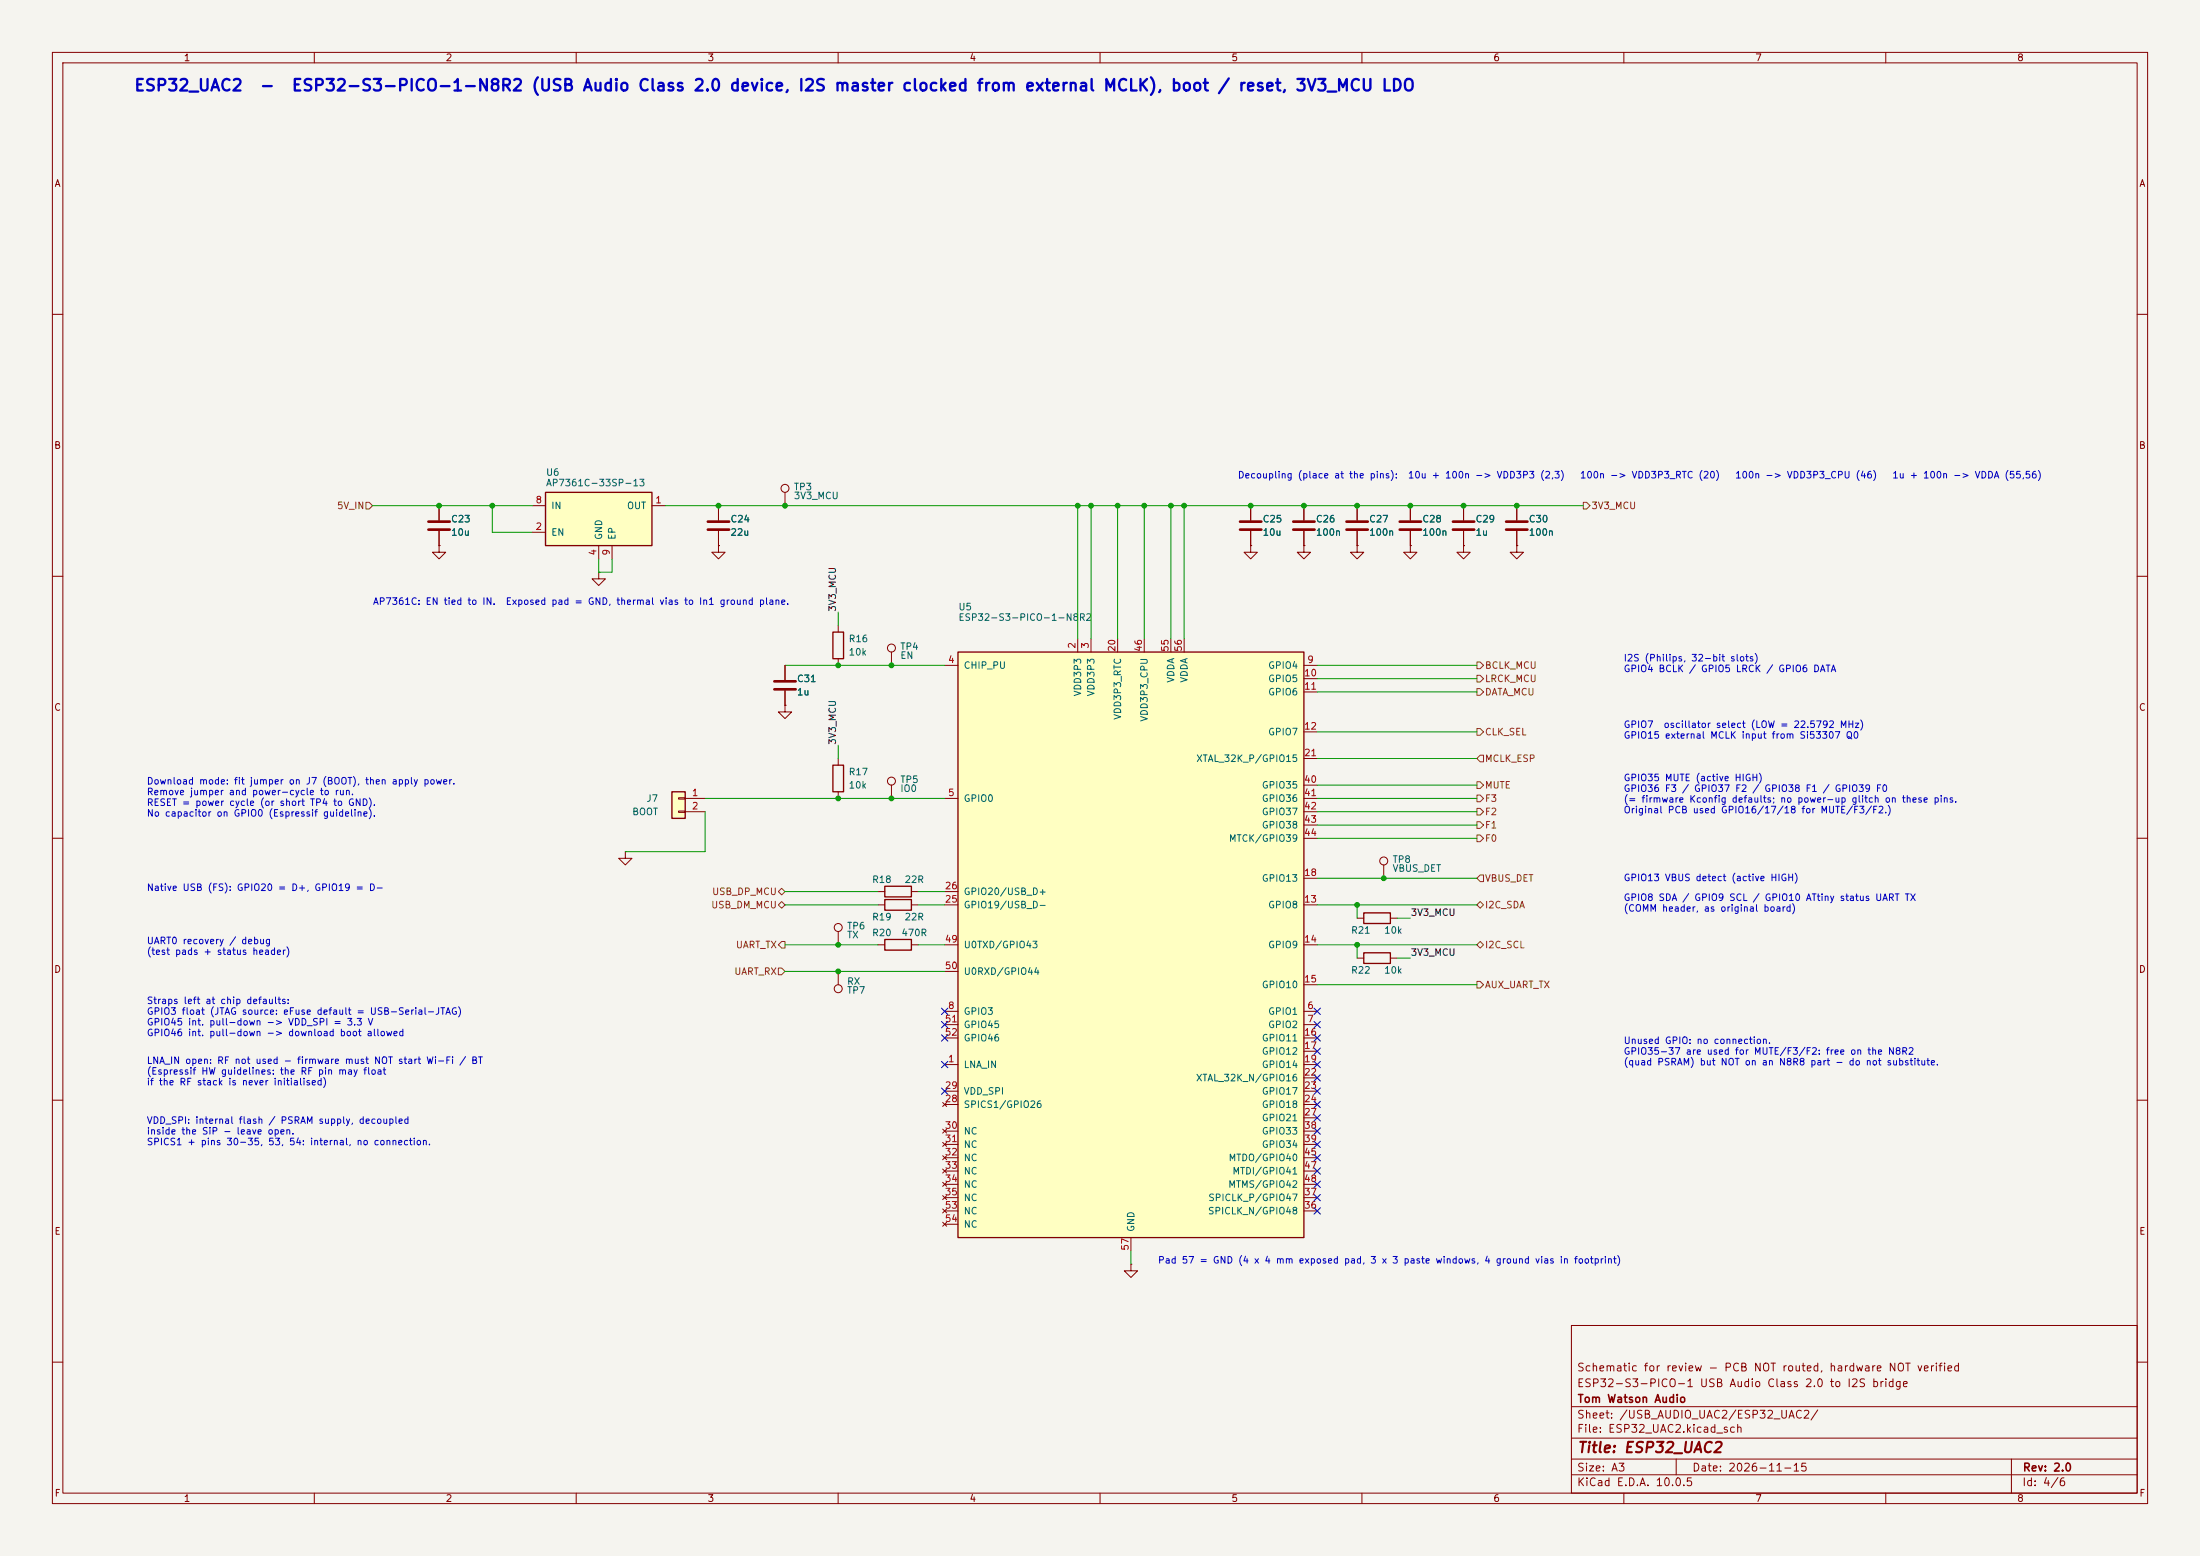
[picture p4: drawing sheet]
<svg xmlns="http://www.w3.org/2000/svg" width="420mm" height="297mm" viewBox="0 0 420 297" stroke-linecap="round" stroke-linejoin="round" font-family="sans-serif">
<path d="M0 0h420v297h-420z" fill="#f5f4ef" stroke="#f5f4ef" stroke-width=".19"/>
<g fill="none" stroke="#840000" stroke-width=".19">
<path d="M10 10h400v277h-400zM12 12h396v273h-396zM60 10v2M110 10v2M160 10v2M210 10v2M260 10v2M310 10v2M360 10v2M10 60h2M408 60h2M83.8 96.5v2.8"/>
<path d="M238.8 96.5v2.8M269.2 96.5v2.8M10 110h2M83.8 104.1v1.3h1.3l-1.3 1.3-1.3-1.3h1.3M83.8 104.1h.1M83.8 101.3v2.8M238.8 101.3v2.8M269.2 104.1v1.3h1.3l-1.3 1.3-1.2-1.3h1.2M269.2 104.1h.1M269.2 101.3v2.8M279.4 104.1v1.3h1.3l-1.3 1.3-1.3-1.3h1.3M279.4 104.1h.1"/>
<path d="M408 110h2M10 160h2M408 160h2M259.1 175.3h1.2M264.2 165.1v2.5M265.4 175.3h1.3M259.1 182.9h1.2M265.4 182.9h1.3M10 210h2M408 210h2M300 253h108v32h-108zM10 260h2"/>
<path d="M300 278.5h108M300 274.5h108M300 268.5h108M320 278.5v3M384 278.5v6.5M408 260h2M60 285v2M110 285v2M160 285v2M210 285v2M260 285v2M300 281.5h108"/>
<path d="M310 285v2M360 285v2"/>
<circle cx="264.2" cy="164.3" r=".76"/>
</g>
<path d="M260.3 174.2h5.1v2.1h-5.1zM260.3 181.9h5.1v2h-5.1z" fill="none" stroke="#840000" stroke-width=".25"/>
<path d="M81.8 99.6h4.1M236.7 99.6h4.1M267.2 99.6h4.1M81.8 101.1h4.1M236.7 101.1h4.1M267.2 101.1h4.1" fill="none" stroke="#840000" stroke-width=".51"/>
<path d="M182.9 124.5h66v111.7h-66z" fill="#ffffc2"/>
<path d="M159 120.7h2v5h-2zM182.9 124.5h66v111.7h-66zM168.9 169.2h5.1v2h-5.1zM168.9 171.7h5.1v2h-5.1zM168.9 179.3h5.1v2.1h-5.1z" fill="none" stroke="#840000" stroke-width=".25"/>
<g fill="none" stroke="#840000" stroke-width=".19">
<path d="M149.9 94v2.5M248.9 96.5v2.8M259.1 96.5v2.8M279.4 96.5v2.8M114.3 109.2v1.3h1.3l-1.3 1.3-1.3-1.3h1.3M114.3 109.2h.1M160 119.4v1.3M248.9 104.1v1.3h1.3l-1.3 1.3-1.3-1.3h1.3M248.9 104.1h.1M248.9 101.3v2.8M259.1 104.1v1.3h1.2l-1.2 1.3-1.3-1.3h1.3M259.1 104.1h.1"/>
<path d="M259.1 101.3v2.8M279.4 101.3v2.8M149.9 134.6v1.3h1.2l-1.2 1.3-1.3-1.3h1.3M149.9 134.6h.1M149.9 127v2.8M149.9 131.8v2.8M160 125.7v1.3M170.2 124.5v2.5M180.3 127h2.6M205.7 121.9v2.6M208.3 121.9v2.6M213.4 121.9v2.6"/>
<path d="M218.4 121.9v2.6M223.5 121.9v2.6M226.1 121.9v2.6M248.9 127h2.6M248.9 129.5h2.6M248.9 132.1h2.6M248.9 139.7h2.6M180.3 152.4h2.6M248.9 152.4h2.6M248.9 144.8h2.6M248.9 149.9h2.6M248.9 154.9h2.6"/>
<path d="M248.9 157.5h2.6M160 177.8v2.5M167.6 172.7h1.3M167.6 170.2h1.3M174 172.7h1.3M174 170.2h1.3M180.3 172.7h2.6M180.3 170.2h2.6M248.9 172.7h2.6M248.9 167.6h2.6M248.9 160h2.6M167.6 180.3h1.3"/>
<path d="M174 180.3h1.3M180.3 193h2.6M180.3 195.6h2.6M180.3 180.3h2.6M180.3 198.1h2.6M180.3 185.4h2.6M248.9 193h2.6M248.9 195.6h2.6M248.9 180.3h2.6M248.9 188h2.6M248.9 198.1h2.6M180 210.4l.7 .8"/>
<path d="M180 215.5l.7 .8M180 218.1l.7 .7M180.3 203.2h2.6M180.3 208.3h2.6M180.3 210.8h2.6M180.3 215.9h2.6M180.3 218.4h2.6M180.7 210.4l-.7 .8M180.7 215.5l-.7 .8M180.7 218.1l-.7 .7M248.9 203.2h2.6M248.9 200.7h2.6"/>
<path d="M248.9 205.7h2.6M248.9 208.3h2.6M248.9 210.8h2.6M248.9 213.4h2.6M248.9 215.9h2.6M248.9 218.4h2.6M180 220.6l.7 .8M180 223.1l.7 .8M180 225.7l.7 .7M180 228.2l.7 .8M180 230.8l.7 .7M180 233.3l.7 .8"/>
<path d="M180.3 221h2.6M180.3 223.5h2.6M180.3 226.1h2.6M180.3 228.6h2.6M180.3 231.1h2.6M180.3 233.7h2.6M180.7 220.6l-.7 .8M180.7 223.1l-.7 .8M180.7 225.7l-.7 .7M180.7 228.2l-.7 .8M180.7 230.8l-.7 .7M180.7 233.3l-.7 .8"/>
<path d="M215.9 236.2v2.6M248.9 221h2.6M248.9 223.5h2.6M248.9 226.1h2.6M248.9 228.6h2.6M248.9 231.1h2.6M215.9 241.3v1.3h1.3l-1.3 1.2-1.3-1.2h1.3M215.9 241.3h.1"/>
<circle cx="149.9" cy="93.2" r=".76"/>
<circle cx="170.2" cy="123.7" r=".76"/>
<circle cx="160" cy="177" r=".76"/>
</g>
<path d="M246.9 99.6h4.1M257 99.6h4.1M277.4 99.6h4M246.9 101.1h4.1M257 101.1h4.1M277.4 101.1h4M147.8 130h4.1M147.8 131.6h4.1" fill="none" stroke="#840000" stroke-width=".51"/>
<path d="M104.1 94h20.4v10.1h-20.4z" fill="#ffffc2"/>
<path d="M104.1 94h20.4v10.1h-20.4zM159 146.1h2v5h-2z" fill="none" stroke="#840000" stroke-width=".25"/>
<g fill="none" stroke="#840000" stroke-width=".19">
<path d="M101.6 96.5h2.5M124.5 96.5h2.5M137.2 96.5v2.8M101.6 101.6h2.5M114.3 104.1v2.6M116.8 104.1v2.6M137.2 104.1v1.3h1.2l-1.2 1.3-1.3-1.3h1.3M137.2 104.1h.1M137.2 101.3v2.8M238.8 104.1v1.3h1.2l-1.2 1.3-1.3-1.3h1.3M238.8 104.1h.1M160 144.8v1.3"/>
<path d="M160 151.1v1.3M170.2 149.9v2.5M119.4 162.6v1.2h1.2l-1.2 1.3-1.3-1.3h1.3M119.4 162.6h.1M160 185.4v2.6"/>
<circle cx="170.2" cy="149.1" r=".76"/>
<circle cx="160" cy="188.7" r=".76"/>
</g>
<path d="M135.1 99.6h4.1M135.1 101.1h4.1" fill="none" stroke="#840000" stroke-width=".51"/>
<path d="M128.3 151.1h2.5v5.1h-2.5z" fill="#ffffc2"/>
<path d="M128.3 151.1h2.5v5.1h-2.5z" fill="none" stroke="#840000" stroke-width=".25"/>
<g fill="none" stroke="#840000" stroke-width=".19">
<path d="M83.8 96.5v2.8M137.2 96.5v2.8M238.8 96.5v2.8M248.9 96.5v2.8M259.1 96.5v2.8M269.2 96.5v2.8M279.4 96.5v2.8M289.6 96.5v2.8M83.8 104.1h.1M83.8 101.3v2.8M137.2 104.1h.1M137.2 101.3v2.8"/>
<path d="M238.8 104.1h.1M238.8 101.3v2.8M248.9 104.1h.1M248.9 101.3v2.8M259.1 104.1h.1M259.1 101.3v2.8M269.2 104.1h.1M269.2 101.3v2.8M279.4 104.1h.1M279.4 101.3v2.8M289.6 104.1v1.3h1.2l-1.2 1.3-1.3-1.3h1.3M289.6 104.1h.1"/>
<path d="M289.6 101.3v2.8M149.9 134.6h.1M149.9 127v2.8M149.9 131.8v2.8M129.5 152.3h1.3v.2h-1.3zM129.5 154.8h1.3v.3h-1.3zM130.8 152.4h3.8M130.8 154.9h3.8"/>
</g>
<path d="M287.5 99.6h4.1M287.5 101.1h4.1" fill="none" stroke="#840000" stroke-width=".51"/>
<g fill="none" stroke="#725600" stroke-width=".19">
<path d="M69.8 95.9h.7l.6 .6-.6 .7h-.7zM302.3 95.9h.6l.6 .6-.6 .7h-.6zM281.9 139.1h.7l.6 .6-.6 .6h-.7zM281.9 126.4h.7l.6 .6-.6 .6h-.7zM281.9 131.4h.7l.6 .7-.6 .6h-.7zM281.9 128.9h.7l.6 .6-.6 .7h-.7zM281.9 151.8h.7l.6 .6-.6 .6h-.7zM281.9 154.3h.7l.6 .6-.6 .7h-.7zM281.9 159.4h.7l.6 .6-.6 .7h-.7zM281.9 156.8h.7l.6 .7-.6 .6h-.7zM281.9 149.2h.7l.6 .7-.6 .6h-.7zM282.6 144.1h.6v1.3h-.6l-.7-.6z"/>
<path d="M148.6 172.7l.6-.6 .7 .6-.7 .7zM148.6 170.2l.6-.7 .7 .7-.7 .6zM149.2 179.7h.7v1.3h-.7l-.6-.7zM281.9 172.7l.7-.6 .6 .6-.6 .7zM282.6 167h.6v1.3h-.6l-.7-.7zM148.6 184.8h.6l.7 .6-.7 .7h-.6zM281.9 180.3l.7-.6 .6 .6-.6 .7zM281.9 187.3h.7l.6 .7-.6 .6h-.7z"/>
</g>
<g fill="none" stroke="#009600" stroke-width=".19">
<path d="M71.1 96.5h30.5M94 96.5v5.1h7.6M127 96.5h175.3M205.7 96.5v25.4M208.3 96.5v25.4M213.4 96.5v25.4M218.4 96.5v25.4M223.5 96.5v25.4M226.1 96.5v25.4M114.3 106.7v2.5h2.5v-2.5M160 116.8v2.6M149.9 127h30.4"/>
<path d="M251.5 127h30.4M251.5 132.1h30.4M251.5 139.7h30.4M251.5 129.5h30.4M134.6 152.4h45.7M134.6 154.9v7.7h-15.2M160 142.2v2.6M251.5 152.4h30.4M251.5 144.8h30.4M251.5 157.5h30.4M251.5 149.9h30.4M251.5 154.9h30.4"/>
<path d="M149.9 172.7h17.7M149.9 170.2h17.7M175.3 172.7h5M175.3 170.2h5M251.5 172.7h30.4M251.5 167.6h30.4M251.5 160h30.4M259.1 172.7v2.6M266.7 175.3h2.5M149.9 180.3h17.7M149.9 185.4h30.4M175.3 180.3h5"/>
<path d="M251.5 180.3h30.4M251.5 188h30.4M259.1 180.3v2.6M266.7 182.9h2.5M215.9 238.8v2.5"/>
</g>
<g fill="none" stroke="#000084" stroke-width=".19">
<path d="M179.7 192.4l1.2 1.2M179.7 197.5l1.2 1.2M179.7 195l1.2 1.2M180.9 192.4l-1.2 1.2M180.9 197.5l-1.2 1.2M180.9 195l-1.2 1.2M250.9 197.5l1.2 1.2M250.9 192.4l1.2 1.2M250.9 195l1.2 1.2M252.1 197.5l-1.2 1.2M252.1 192.4l-1.2 1.2M252.1 195l-1.2 1.2"/>
<path d="M179.7 202.6l1.2 1.2M179.7 207.7l1.2 1.2M180.9 202.6l-1.2 1.2M180.9 207.7l-1.2 1.2M250.9 210.2l1.2 1.2M250.9 205.1l1.2 1.2M250.9 200.1l1.2 1.2M250.9 202.6l1.2 1.2M250.9 207.7l1.2 1.2M250.9 217.8l1.2 1.2M250.9 212.8l1.2 1.2M250.9 215.3l1.2 1.2"/>
<path d="M252.1 210.2l-1.2 1.2M252.1 205.1l-1.2 1.2M252.1 200.1l-1.2 1.2M252.1 202.6l-1.2 1.2M252.1 207.7l-1.2 1.2M252.1 217.8l-1.2 1.2M252.1 212.8l-1.2 1.2M252.1 215.3l-1.2 1.2M250.9 230.5l1.2 1.2M250.9 228l1.2 1.2M250.9 225.5l1.2 1.2M250.9 222.9l1.2 1.2"/>
<path d="M250.9 220.4l1.2 1.2M252.1 230.5l-1.2 1.2M252.1 228l-1.2 1.2M252.1 225.5l-1.2 1.2M252.1 222.9l-1.2 1.2M252.1 220.4l-1.2 1.2"/>
</g>
<g fill="#009600" stroke="#009600" stroke-width=".19">
<circle cx="226.1" cy="96.5" r=".46"/>
<circle cx="223.5" cy="96.5" r=".46"/>
<circle cx="218.4" cy="96.5" r=".46"/>
<circle cx="213.4" cy="96.5" r=".46"/>
<circle cx="83.8" cy="96.5" r=".46"/>
<circle cx="94" cy="96.5" r=".46"/>
<circle cx="160" cy="127" r=".46"/>
<circle cx="205.7" cy="96.5" r=".46"/>
<circle cx="208.3" cy="96.5" r=".46"/>
<circle cx="149.9" cy="96.5" r=".46"/>
<circle cx="137.2" cy="96.5" r=".46"/>
<circle cx="264.2" cy="167.6" r=".46"/>
<circle cx="289.6" cy="96.5" r=".46"/>
<circle cx="259.1" cy="172.7" r=".46"/>
<circle cx="259.1" cy="180.3" r=".46"/>
<circle cx="160" cy="152.4" r=".46"/>
<circle cx="170.2" cy="152.4" r=".46"/>
<circle cx="160" cy="180.3" r=".46"/>
<circle cx="160" cy="185.4" r=".46"/>
<circle cx="170.2" cy="127" r=".46"/>
<circle cx="269.2" cy="96.5" r=".46"/>
<circle cx="259.1" cy="96.5" r=".46"/>
<circle cx="279.4" cy="96.5" r=".46"/>
<circle cx="238.8" cy="96.5" r=".46"/>
<circle cx="248.9" cy="96.5" r=".46"/>
</g>
<g font-size="2.2" fill="#0000c2">
<text x="25.5" y="17.9">ESP32_UAC2</text>
<text x="49.5" y="17.9">-</text>
<text x="55.5" y="17.9">ESP32-S3-PICO-1-N8R2 (USB Audio Class 2.0 device, I2S master clocked from external MCLK), boot / reset, 3V3_MCU LDO</text>
</g>
<text font-size="2" fill="#840000" x="301" y="277.8">Title: ESP32_UAC2</text>
<g font-size="1.5" fill="#840000">
<text x="300.9" y="262.1">Schematic for review - PCB NOT routed, hardware NOT verified</text>
<text x="300.9" y="265.1">ESP32-S3-PICO-1 USB Audio Class 2.0 to I2S bridge</text>
<text x="301" y="268.1">Tom Watson Audio</text>
<text x="300.9" y="273.8">File: ESP32_UAC2.kicad_sch</text>
<text x="300.9" y="271.1">Sheet: /USB_AUDIO_UAC2/ESP32_UAC2/</text>
<text x="300.9" y="281.2">Size: A3</text>
<text x="322.9" y="281.2">Date: 2026-11-15</text>
<text x="386" y="281.2">Rev: 2.0</text>
<text x="300.9" y="284">KiCad E.D.A. 10.0.5</text>
<text x="385.9" y="284">Id: 4/6</text>
</g>
<g font-size="1.3" fill="#840000">
<text x="35" y="12">1</text>
<text x="85" y="12">2</text>
<text x="135" y="12">3</text>
<text x="185" y="12">4</text>
<text x="235" y="12">5</text>
<text x="285" y="12">6</text>
<text x="335" y="12">7</text>
<text x="385" y="12">8</text>
<text x="10.3" y="36">A</text>
<text x="408.3" y="36">A</text>
<text x="10.2" y="86">B</text>
<text x="408.2" y="86">B</text>
<text x="10.2" y="136">C</text>
<text x="408.2" y="136">C</text>
<text x="10.2" y="186">D</text>
<text x="408.2" y="186">D</text>
<text x="10.3" y="236">E</text>
<text x="408.3" y="236">E</text>
<text x="10.3" y="286">F</text>
<text x="35" y="287">1</text>
<text x="85" y="287">2</text>
<text x="135" y="287">3</text>
<text x="185" y="287">4</text>
<text x="235" y="287">5</text>
<text x="285" y="287">6</text>
<text x="335" y="287">7</text>
<text x="385" y="287">8</text>
<text x="408.3" y="286">F</text>
</g>
<g font-size="1.3" fill="#006464">
<text x="104.1" y="91.1">U6</text>
<text x="104.1" y="93.1">AP7361C-33SP-13</text>
<text x="151.4" y="93.9">TP3</text>
<text x="151.4" y="95.6">3V3_MCU</text>
<text x="86" y="100">C23</text>
<text x="105.1" y="97.5">IN</text>
<text x="119.6" y="97.5">OUT</text>
<text x="139.3" y="100">C24</text>
<text x="240.9" y="100">C25</text>
<text x="251.1" y="100">C26</text>
<text x="261.3" y="100">C27</text>
<text x="271.4" y="100">C28</text>
<text x="281.6" y="100">C29</text>
<text x="291.7" y="100">C30</text>
<text x="86" y="102.6">10u</text>
<text x="105.1" y="102.6">EN</text>
<text x="115.3" y="103.2" transform="rotate(-90 115.3 103.2)">GND</text>
<text x="117.8" y="103.2" transform="rotate(-90 117.8 103.2)">EP</text>
<text x="139.3" y="102.6">22u</text>
<text x="240.9" y="102.6">10u</text>
<text x="251.1" y="102.6">100n</text>
<text x="261.3" y="102.6">100n</text>
<text x="271.4" y="102.6">100n</text>
<text x="281.6" y="102.6">1u</text>
<text x="291.7" y="102.6">100n</text>
<text x="182.9" y="116.8">U5</text>
<text x="182.9" y="118.8">ESP32-S3-PICO-1-N8R2</text>
<text x="161.9" y="122.9">R16</text>
<text x="161.9" y="125.4">10k</text>
<text x="171.8" y="124.4">TP4</text>
<text x="152" y="130.5">C31</text>
<text x="171.8" y="126.1">EN</text>
<text x="183.9" y="128">CHIP_PU</text>
<text x="224.5" y="130.4" transform="rotate(-90 224.5 130.4)">VDDA</text>
<text x="227" y="130.4" transform="rotate(-90 227 130.4)">VDDA</text>
<text x="242" y="128">GPIO4</text>
<text x="242" y="130.5">GPIO5</text>
<text x="152" y="133">1u</text>
<text x="206.7" y="133" transform="rotate(-90 206.7 133)">VDD3P3</text>
<text x="209.2" y="133" transform="rotate(-90 209.2 133)">VDD3P3</text>
<text x="214.3" y="137.5" transform="rotate(-90 214.3 137.5)">VDD3P3_RTC</text>
<text x="219.4" y="137.9" transform="rotate(-90 219.4 137.9)">VDD3P3_CPU</text>
<text x="242" y="133">GPIO6</text>
<text x="242" y="140.7">GPIO7</text>
<text x="161.9" y="148.3">R17</text>
<text x="171.8" y="149.8">TP5</text>
<text x="228.3" y="145.7">XTAL_32K_P/GPIO15</text>
<text x="120.6" y="155.9">BOOT</text>
<text x="123.3" y="153.4">J7</text>
<text x="161.9" y="150.8">10k</text>
<text x="171.8" y="151.5">IO0</text>
<text x="183.9" y="153.4">GPIO0</text>
<text x="240.8" y="150.8">GPIO35</text>
<text x="240.8" y="153.4">GPIO36</text>
<text x="240.8" y="155.9">GPIO37</text>
<text x="234.5" y="161">MTCK/GPIO39</text>
<text x="240.8" y="158.4">GPIO38</text>
<text x="265.7" y="165">TP8</text>
<text x="265.7" y="166.7">VBUS_DET</text>
<text x="166.4" y="168.8">R18</text>
<text x="172.6" y="168.8">22R</text>
<text x="183.9" y="173.7">GPIO19/USB_D-</text>
<text x="183.9" y="171.1">GPIO20/USB_D+</text>
<text x="240.8" y="168.6">GPIO13</text>
<text x="242" y="173.7">GPIO8</text>
<text x="161.6" y="177.7">TP6</text>
<text x="161.6" y="179.4">TX</text>
<text x="166.4" y="176">R19</text>
<text x="166.4" y="179">R20</text>
<text x="172" y="179">470R</text>
<text x="172.6" y="176">22R</text>
<text x="257.8" y="178.5">R21</text>
<text x="264.1" y="178.5">10k</text>
<text x="183.9" y="181.3">U0TXD/GPIO43</text>
<text x="242" y="181.3">GPIO9</text>
<text x="161.6" y="190">TP7</text>
<text x="161.6" y="188.3">RX</text>
<text x="183.9" y="186.4">U0RXD/GPIO44</text>
<text x="240.8" y="188.9">GPIO10</text>
<text x="257.8" y="186.1">R22</text>
<text x="264.1" y="186.1">10k</text>
<text x="183.9" y="194">GPIO3</text>
<text x="183.9" y="196.5">GPIO45</text>
<text x="242" y="194">GPIO1</text>
<text x="242" y="196.5">GPIO2</text>
<text x="183.9" y="199.1">GPIO46</text>
<text x="240.8" y="199.1">GPIO11</text>
<text x="240.8" y="201.6">GPIO12</text>
<text x="183.9" y="204.2">LNA_IN</text>
<text x="183.9" y="209.2">VDD_SPI</text>
<text x="228.2" y="206.7">XTAL_32K_N/GPIO16</text>
<text x="240.8" y="204.2">GPIO14</text>
<text x="240.8" y="209.2">GPIO17</text>
<text x="183.9" y="211.8">SPICS1/GPIO26</text>
<text x="240.8" y="211.8">GPIO18</text>
<text x="240.8" y="214.3">GPIO21</text>
<text x="183.9" y="216.9">NC</text>
<text x="183.9" y="219.4">NC</text>
<text x="183.9" y="221.9">NC</text>
<text x="234.4" y="221.9">MTDO/GPIO40</text>
<text x="240.8" y="216.9">GPIO33</text>
<text x="240.8" y="219.4">GPIO34</text>
<text x="183.9" y="224.5">NC</text>
<text x="183.9" y="227">NC</text>
<text x="234.4" y="227">MTMS/GPIO42</text>
<text x="235.2" y="224.5">MTDI/GPIO41</text>
<text x="183.9" y="229.6">NC</text>
<text x="183.9" y="232.1">NC</text>
<text x="230.5" y="232.1">SPICLK_N/GPIO48</text>
<text x="230.6" y="229.6">SPICLK_P/GPIO47</text>
<text x="183.9" y="234.6">NC</text>
<text x="216.9" y="235.2" transform="rotate(-90 216.9 235.2)">GND</text>
</g>
<g font-size="1.3" fill="#0000c2">
<text x="236.2" y="91.6">Decoupling (place at the pins):</text>
<text x="268.7" y="91.6">10u + 100n -&gt; VDD3P3 (2,3)</text>
<text x="301.5" y="91.6">100n -&gt; VDD3P3_RTC (20)</text>
<text x="331.1" y="91.6">100n -&gt; VDD3P3_CPU (46)</text>
<text x="361.1" y="91.6">1u + 100n -&gt; VDDA (55,56)</text>
<text x="71.1" y="115.8">AP7361C: EN tied to IN.</text>
<text x="96.4" y="115.8">Exposed pad = GND, thermal vias to In1 ground plane.</text>
<text x="309.9" y="126.6">I2S (Philips, 32-bit slots)</text>
<text x="309.9" y="128.6">GPIO4 BCLK / GPIO5 LRCK / GPIO6 DATA</text>
<text x="309.9" y="139.3">GPIO7</text>
<text x="309.9" y="141.3">GPIO15 external MCLK input from Si53307 Q0</text>
<text x="317.5" y="139.3">oscillator select (LOW = 22.5792 MHz)</text>
<text x="309.9" y="149.4">GPIO35 MUTE (active HIGH)</text>
<text x="27.9" y="150">Download mode: fit jumper on J7 (BOOT), then apply power.</text>
<text x="27.9" y="152.1">Remove jumper and power-cycle to run.</text>
<text x="27.9" y="154.1">RESET = power cycle (or short TP4 to GND).</text>
<text x="309.9" y="151.5">GPIO36 F3 / GPIO37 F2 / GPIO38 F1 / GPIO39 F0</text>
<text x="309.9" y="153.5">(= firmware Kconfig defaults; no power-up glitch on these pins.</text>
<text x="309.9" y="155.6">Original PCB used GPIO16/17/18 for MUTE/F3/F2.)</text>
<text x="27.9" y="156.2">No capacitor on GPIO0 (Espressif guideline).</text>
<text x="27.9" y="170.4">Native USB (FS): GPIO20 = D+, GPIO19 = D-</text>
<text x="309.9" y="172.3">GPIO8 SDA / GPIO9 SCL / GPIO10 ATtiny status UART TX</text>
<text x="309.9" y="168.5">GPIO13 VBUS detect (active HIGH)</text>
<text x="309.9" y="174.3">(COMM header, as original board)</text>
<text x="27.9" y="180.5">UART0 recovery / debug</text>
<text x="27.9" y="182.6">(test pads + status header)</text>
<text x="27.9" y="192">Straps left at chip defaults:</text>
<text x="27.9" y="194">GPIO3 float (JTAG source: eFuse default = USB-Serial-JTAG)</text>
<text x="27.9" y="196">GPIO45 int. pull-down -&gt; VDD_SPI = 3.3 V</text>
<text x="27.9" y="203.4">LNA_IN open: RF not used - firmware must NOT start Wi-Fi / BT</text>
<text x="27.9" y="198.1">GPIO46 int. pull-down -&gt; download boot allowed</text>
<text x="309.9" y="199.6">Unused GPIO: no connection.</text>
<text x="309.9" y="201.6">GPIO35-37 are used for MUTE/F3/F2: free on the N8R2</text>
<text x="309.9" y="203.7">(quad PSRAM) but NOT on an N8R8 part - do not substitute.</text>
<text x="27.9" y="205.4">(Espressif HW guidelines: the RF pin may float</text>
<text x="27.9" y="207.5">if the RF stack is never initialised)</text>
<text x="27.9" y="214.8">VDD_SPI: internal flash / PSRAM supply, decoupled</text>
<text x="27.9" y="216.9">inside the SiP - leave open.</text>
<text x="27.9" y="218.9">SPICS1 + pins 30-35, 53, 54: internal, no connection.</text>
<text x="221" y="241.5">Pad 57 = GND (4 x 4 mm exposed pad, 3 x 3 paste windows, 4 ground vias in footprint)</text>
</g>
<g font-size="1.3" fill="#725600">
<text x="64.2" y="97.5">5V_IN</text>
<text x="303.7" y="97.5">3V3_MCU</text>
<text x="283.4" y="128">BCLK_MCU</text>
<text x="283.4" y="130.5">LRCK_MCU</text>
<text x="283.4" y="133">DATA_MCU</text>
<text x="283.4" y="140.7">CLK_SEL</text>
<text x="283.4" y="145.7">MCLK_ESP</text>
<text x="283.4" y="153.4">F3</text>
<text x="283.4" y="155.9">F2</text>
<text x="283.4" y="150.8">MUTE</text>
<text x="283.4" y="161">F0</text>
<text x="283.4" y="158.4">F1</text>
<text x="135.7" y="173.7">USB_DM_MCU</text>
<text x="135.8" y="171.1">USB_DP_MCU</text>
<text x="283.4" y="168.6">VBUS_DET</text>
<text x="283.4" y="173.7">I2C_SDA</text>
<text x="140.4" y="181.3">UART_TX</text>
<text x="283.4" y="181.3">I2C_SCL</text>
<text x="140.1" y="186.4">UART_RX</text>
<text x="283.4" y="188.9">AUX_UART_TX</text>
</g>
<g font-size="1.3" fill="#a90000">
<text x="102.1" y="101.5">2</text>
<text x="102.1" y="96.4">8</text>
<text x="125" y="96.4">1</text>
<text x="114.2" y="106.1" transform="rotate(-90 114.2 106.1)">4</text>
<text x="116.7" y="106.1" transform="rotate(-90 116.7 106.1)">9</text>
<text x="205.6" y="123.9" transform="rotate(-90 205.6 123.9)">2</text>
<text x="208.1" y="123.9" transform="rotate(-90 208.1 123.9)">3</text>
<text x="213.2" y="124.5" transform="rotate(-90 213.2 124.5)">20</text>
<text x="218.3" y="124.5" transform="rotate(-90 218.3 124.5)">46</text>
<text x="223.4" y="124.5" transform="rotate(-90 223.4 124.5)">55</text>
<text x="225.9" y="124.5" transform="rotate(-90 225.9 124.5)">56</text>
<text x="180.9" y="126.9">4</text>
<text x="248.9" y="129.4">10</text>
<text x="248.9" y="131.9">11</text>
<text x="249.5" y="126.9">9</text>
<text x="248.9" y="139.6">12</text>
<text x="248.9" y="144.6">21</text>
<text x="248.9" y="149.7">40</text>
<text x="132" y="152.3">1</text>
<text x="132" y="154.8">2</text>
<text x="180.9" y="152.3">5</text>
<text x="248.9" y="152.3">41</text>
<text x="248.9" y="154.8">42</text>
<text x="248.9" y="157.3">43</text>
<text x="248.9" y="159.9">44</text>
<text x="248.9" y="167.5">18</text>
<text x="180.3" y="172.6">25</text>
<text x="180.3" y="170">26</text>
<text x="248.9" y="172.6">13</text>
<text x="180.3" y="180.2">49</text>
<text x="180.3" y="185.3">50</text>
<text x="248.9" y="180.2">14</text>
<text x="248.9" y="187.8">15</text>
<text x="180.3" y="195.4">51</text>
<text x="180.3" y="198">52</text>
<text x="180.9" y="192.9">8</text>
<text x="248.9" y="198">16</text>
<text x="249.5" y="192.9">6</text>
<text x="249.5" y="195.4">7</text>
<text x="180.9" y="203.1">1</text>
<text x="248.9" y="200.5">17</text>
<text x="248.9" y="203.1">19</text>
<text x="180.3" y="208.1">29</text>
<text x="248.9" y="205.6">22</text>
<text x="248.9" y="208.1">23</text>
<text x="180.3" y="210.7">28</text>
<text x="180.3" y="215.8">30</text>
<text x="248.9" y="210.7">24</text>
<text x="248.9" y="213.2">27</text>
<text x="248.9" y="215.8">38</text>
<text x="180.3" y="218.3">31</text>
<text x="180.3" y="220.8">32</text>
<text x="248.9" y="218.3">39</text>
<text x="248.9" y="220.8">45</text>
<text x="180.3" y="223.4">33</text>
<text x="180.3" y="225.9">34</text>
<text x="248.9" y="223.4">47</text>
<text x="248.9" y="225.9">48</text>
<text x="180.3" y="228.5">35</text>
<text x="180.3" y="231">53</text>
<text x="180.3" y="233.5">54</text>
<text x="248.9" y="231">36</text>
<text x="248.9" y="228.5">37</text>
<text x="215.8" y="238.8" transform="rotate(-90 215.8 238.8)">57</text>
</g>
<g font-size="1.3" fill="#0f0f0f">
<text x="159.9" y="116.9" transform="rotate(-90 159.9 116.9)">3V3_MCU</text>
<text x="159.9" y="142.3" transform="rotate(-90 159.9 142.3)">3V3_MCU</text>
<text x="269.2" y="175.1">3V3_MCU</text>
<text x="269.2" y="182.8">3V3_MCU</text>
</g>
</svg>
